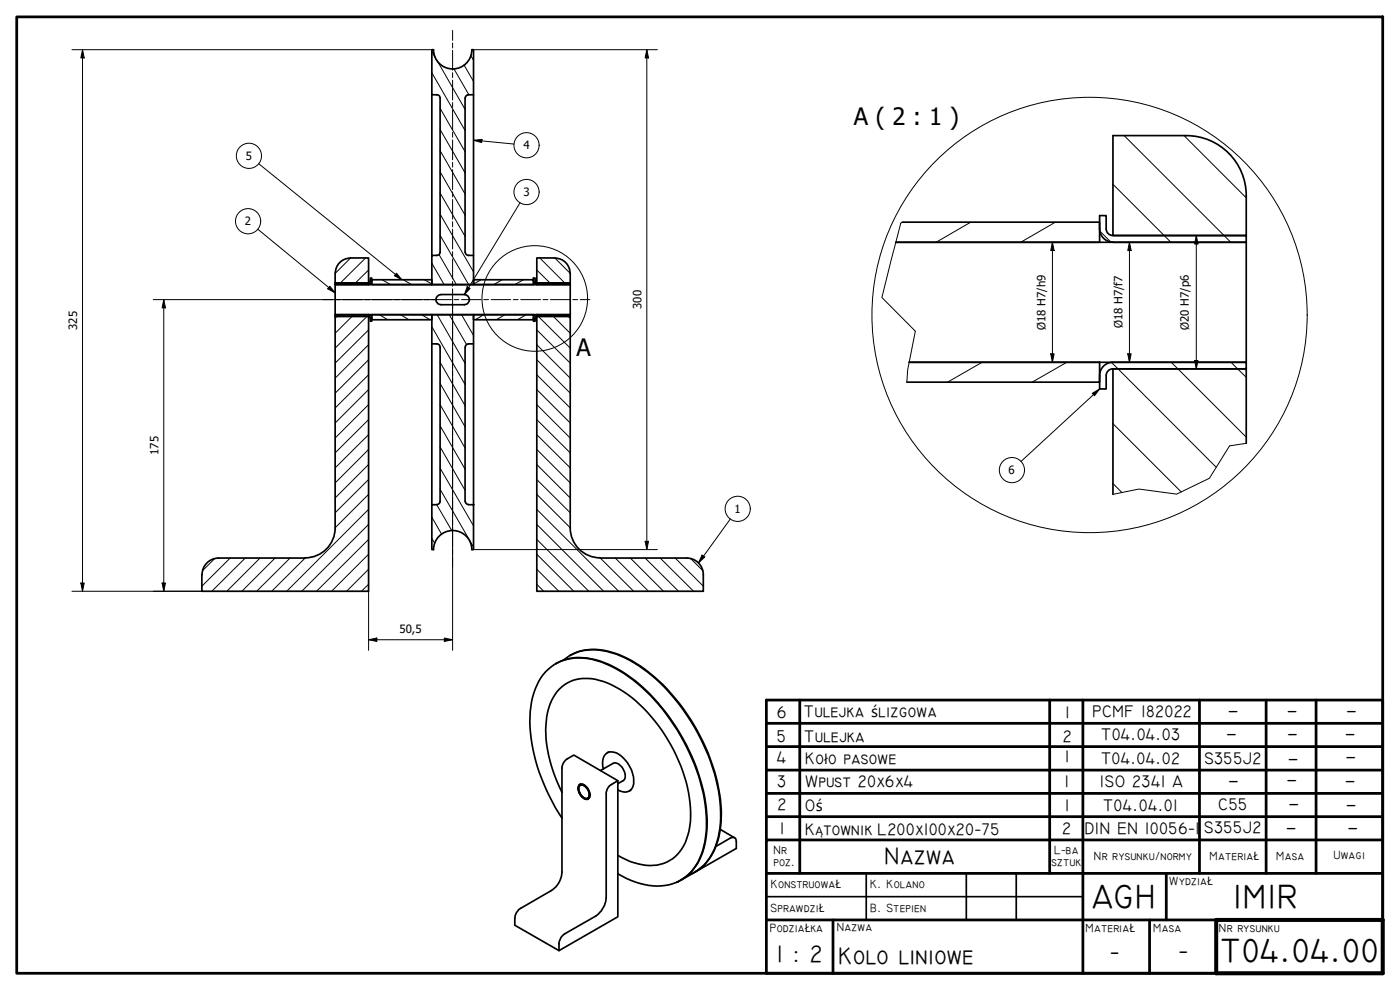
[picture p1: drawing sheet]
<svg xmlns="http://www.w3.org/2000/svg" width="420mm" height="297mm" viewBox="0 0 420 297" stroke-linecap="round" stroke-linejoin="round" font-family="sans-serif">
<!-- layer: Kreskowanie (ISO) -->
<g fill="none" stroke="#000" stroke-width=".3">
<path d="M129.6 15.5l1.1 1.9M131.1 18.1l8.5 14.7M139.3 19.5l2.8 4.9M141.3 16.7l.8 1.4M129.6 28.2l.1 .2M129.6 21.8l10 17.4M132.1 38.8l7.5 13.1M132.1 32.5l7.5 13M136.2 20.6l4.5 7.8M132.1 57.9l7.5 13M132.1 51.5l7.5 13.1M132.1 45.2l7.5 13"/>
<path d="M334 55.3l17.4 17.4M337.4 40.7l32 32M355.3 40.7l18.7 18.7M105.2 77.4l-4.6 4.6M109.7 77.4l-8 8M129.6 79l3.7 6.4M131.8 76.4l5.2 9M132.1 70.6l8.6 14.8M132.1 64.2l10 17.4M162 77.4l8 8M166.5 77.4l4.6 4.6M291.3 66.7l-10.4 6"/>
<path d="M316.7 66.7l-10.4 6M330.1 69.3l3.2 3.3M101.7 94.4l-1.1 1.1M106.2 94.4l-5.6 5.6M110.6 94.4l-10 10M110.6 81l-4.4 4.4M110.6 99l-10 10M111.6 84.5l-.9 .9M113.8 94.4l2.6 1.5M114.6 83.9l2.6 1.5M120.1 94.4l2.6 1.5M121 83.9l2.6 1.5"/>
<path d="M126.5 94.4l2.6 1.5M127.3 83.9l2.3 1.3M129.6 85.3l.1 .1M129.6 98l10 17.4M131.2 94.4l8.4 14.6M134.8 94.4l5.2 9M138.5 94.4l3.6 6.2M144.4 83.9l-2.3 1.3M145.2 94.4l-2.6 1.5M150.7 83.9l-2.6 1.5M151.6 94.4l-2.6 1.5M157.1 83.9l-2.6 1.5"/>
<path d="M157.9 94.4l-2.6 1.5M160.1 84.5l.9 .9M161 94.4l10.1 10M161.1 81l4.4 4.4M161.1 99l10 10M165.5 94.4l5.6 5.6M170.1 94.4l1 1.1M110.6 116.9l-10 10M110.6 112.4l-10 10M110.6 107.9l-10 10.1M110.6 103.4l-10 10.1M132.1 115l7.5 13.1"/>
<path d="M132.1 108.7l7.5 13M161.1 116.9l10 10M161.1 112.4l10 10M161.1 107.9l10 10.1M161.1 103.4l10 10.1M294.8 108.7l-10.4 6M320.2 108.7l-10.4 6M333.6 108.8l31.4 31.4M351.5 108.7l22.5 22.5M369.4 108.7l4.6 4.5M110.6 139.4l-10 10M110.6 134.9l-10 10"/>
<path d="M110.6 130.4l-10 10M110.6 125.9l-10 10M110.6 121.4l-10 10M132.1 134.1l7.5 13M132.1 127.7l7.5 13.1M132.1 121.4l7.5 13M161.1 139.4l10 10M161.1 134.9l10 10M161.1 130.4l10 10M161.1 125.9l10 10M161.1 121.4l10 10M334 127.1l20.5 20.5"/>
<path d="M110.6 157.3l-20 20.1M110.6 152.8l-24.6 24.6M110.6 148.3l-10 10.1M110.6 143.9l-10 9.9M129.6 155.2l2.9 5.1M131.1 151.4l4.5 7.8M132.1 146.8l10 17.3M132.1 140.4l10 17.4M142.1 151.4h.1M161.1 157.3l20.1 20.1M161.1 152.8l24.6 24.6M161.1 148.3l10 10.1"/>
<path d="M161.1 143.9l10 9.9M334 145.1l2.7 2.7M64.5 167.6l-3.7 3.6M69.1 167.4l-8.5 8.5M73.6 167.4l-10 10M78 167.4l-9.9 10M82.5 167.4l-9.9 10M87.1 167.4l-10.1 10M91.6 167.4l-10.1 10M110.6 175.3l-2.1 2.1M110.6 170.8l-6.6 6.6M110.6 166.3l-11.1 11.1"/>
<path d="M110.6 161.8l-15.6 15.6M129.6 161.5l.9 1.6M161.1 175.3l2.1 2.1M161.1 170.8l6.6 6.6M161.1 166.3l11.1 11.1M161.1 161.8l15.6 15.6M180.1 167.4l10.1 10M184.7 167.4l9.9 10M189.2 167.4l9.9 10M193.6 167.4l10 10M198.1 167.4l10.1 10M202.6 167.4l8.5 8.5"/>
<path d="M207.3 167.6l3.6 3.6"/>
</g>
<!-- layer: Widoczne (ISO) -->
<g fill="none" stroke="#000" stroke-width=".51">
<path d="M129.6 28.4v48.2M131.1 28.4a.98 .98 0 0 1 1 1v46.3M131.1 28.4h-1.5v-13.5h.5a5.7 5.7 0 0 0 5.8 5.8 5.7 5.7 0 0 0 5.7-5.8h.5v13.5h-1.5a.99 .99 0 0 0-1 1M139.6 29.4v46.3M142.1 28.4v48.2M334 40.7h22a18 18 0 0 1 18 18v12h-40zM132.1 75.6a.98 .98 0 0 1-1 1M139.6 75.6a.99 .99 0 0 0 1 1h1.5v8.8h-12.5v-8.8h1.5M166.6 77.5a4.5 4.5 0 0 1 4.5 4.4M166.6 77.4h-5.5v7.5M270.8 66.7h59.2v6h-61.1h105.1M330 68.7v-4h2v4"/>
<path d="M330 68.7a4 4 0 0 0 4 3.9M332 68.7a2 2 0 0 0 2 2M334 70.7h39.6l.4 .2v1.6l-.2 .2h-39.8M374 72.5v36.2M374 70.7v.2M100.6 84.9h10v-7.5h-5.5a4.6 4.6 0 0 0-4.5 4.5v3M100.6 85.3v.1M100.6 94.4v.1M100.6 94.9h.1M110.6 94.9l.5 .5M110.6 94.9h-10v-.5h10a.98 .98 0 0 1 1 1M110.6 94.9h-10v63.5a9 9 0 0 1-9 9"/>
<path d="M110.6 94.9v82.5h-50v-5M111.1 84.4l-.5 .5h-10v.5h10a.99 .99 0 0 0 1-1v-1h-.5v1M111.1 95.4v1h.5v-1M111.6 94.4h18v1.5h-18zM111.6 83.9h18v1.5h-18zM131.3 88.8l1-.4h7.1a1.53 1.53 0 0 1 1.4 1.5 1.53 1.53 0 0 1-1.4 1.5h-7.1a1.5 1.5 0 0 1-1.4-.9 1.5 1.5 0 0 1 .4-1.7zM142.1 94.4h18v1.5h-18zM142.1 83.9h18v1.5h-18zM160.1 95.4v1h.5v-1M160.6 84.4v-1h-.5v1a1.11 1.11 0 0 0 1 1M160.7 84.4l.4 .5M161.1 94.4l10 .1-.1 .4h-9.9"/>
<path d="M161.1 84.9h10v.5h-10M161.1 94.4a.98 .98 0 0 0-1 1M161.1 94.9l-.4 .5M171.1 81.9v3h-10M171.1 94.9h-10v82.5h50v-5a5 5 0 0 0-5-5h-26M171.1 94.9v63.5a9 9 0 0 0 9 9M171.1 85.4h-70.5v9h70.5M171.1 84.9h.1M171.1 85.3v9.2M129.6 103.2v48.2M131.1 103.2a.98 .98 0 0 1 1 1M131.1 103.2h-1.5v-8.8h12.5v8.8h-1.5a.98 .98 0 0 0-1 1"/>
<path d="M132.1 104.2v46.2M139.6 104.2v46.2M142.1 103.2v48.2M272.9 108.7h101.1M330 108.7v6h-57.8M334 108.7a4 4 0 0 0-4 4v4h2v-4a2 2 0 0 1 2-2M334 108.7h39.8l.2 .2v1.6l-.4 .2h-39.6M334 110.7h40v22.3M334 110.7v37.6M374 108.7v.2M374 110.5v.2M132.1 150.4a.98 .98 0 0 1-1 1"/>
<path d="M139.6 150.4a1.11 1.11 0 0 0 1 1h1.5v13.5h-.5a5.7 5.7 0 0 0-5.7-5.7 5.7 5.7 0 0 0-5.8 5.7h-.5v-13.5h1.5M65.6 167.4h26M65.6 167.4a5 5 0 0 0-5 5M166.8 199.1a15.8 15.8 0 0 1 13.2-.8 44.1 44.1 0 0 1 20.8 16.8 56.1 56.1 0 0 1 11.4 32.2 20.7 20.7 0 0 1-5.1 14.6l-2.8 2.2M169.1 198a14.6 14.6 0 0 1 14.5-2.1 41.2 41.2 0 0 1 18.4 13.2 60.1 60.1 0 0 1 14.2 33.1 23.5 23.5 0 0 1-4.4 16.7l-1.6 1.6a10.6 10.6 0 0 1-3.8 2.1M171 196.7a16.3 16.3 0 0 1 14.5-.4 47.4 47.4 0 0 1 20.6 17.9 56.4 56.4 0 0 1 10.4 30.6 21.5 21.5 0 0 1-5.1 14.7l-2.9 2.2M168.7 237.7a37.9 37.9 0 0 1-4.4-24 11.7 11.7 0 0 1 11-10.1 22.6 22.6 0 0 1 14.4 5.7 49.7 49.7 0 0 1 17.5 33 18.1 18.1 0 0 1-4.6 14.7 12.1 12.1 0 0 1-12.2 1.9l-1.3-.4-3.7-1.8M173.7 235.6h.1M173.8 235.6a2.12 2.12 0 0 1 2.9 1.7 1.57 1.57 0 0 1-.7 2.5 3.3 3.3 0 0 1-2.2-4.2zM173.8 235.6a1.67 1.67 0 0 1 2.5 .8 2.49 2.49 0 0 1 .2 3.3 2.69 2.69 0 0 1-2.8-2.3l-.2-.9zM173.9 235.8a1.51 1.51 0 0 1 2.3 .8 2.06 2.06 0 0 1 0 3 2.86 2.86 0 0 1-2.3-3.8zM174.1 235.4l.1 .2z"/>
<path d="M174.1 235.4l-.3 .2M174.1 235.6a2.72 2.72 0 0 0 1.1 3.8 1.2 1.2 0 0 0 1.6-.3 1.2 1.2 0 0 0-.1-1.6 2.5 2.5 0 0 0-2.5-1.9M174.2 235.6l1.1 .1M176.5 239.7l-.4 .1M176.9 238.5l-.5 1M180.2 231.2l3.8-2.2a2.84 2.84 0 0 1 3.3 2.3 2.34 2.34 0 0 1-.3 2.9l-1.6 .9M181.1 230.7a3.7 3.7 0 0 1 1.9-5.1 7.1 7.1 0 0 1 6.1 4.6 6.8 6.8 0 0 1 .5 6.5 2.95 2.95 0 0 1-4.2 .3M182.8 225.6l-.6 .3M185.4 234.2l-13.2-7.6-2 1.1a3.5 3.5 0 0 0-1.5 2.7v31.3a7 7 0 0 1-3.2 5.5l-9.2 5.3a3.6 3.6 0 0 0-1.8 3.1v2l13.3 7.6 17.6-10.1v-40.9l-1.9 1.2a3.2 3.2 0 0 0-1.6 2.7v31.3a7.5 7.5 0 0 1-3.1 5.5l-9.3 5.2a3.9 3.9 0 0 0-1.7 3.1v2M189.4 237l-.6 .3M168.7 245.5a53.4 53.4 0 0 1-9.6-32 18.5 18.5 0 0 1 6.3-13.4 15.5 15.5 0 0 1 15.1-1.5 46.5 46.5 0 0 1 21.7 18.9 53.7 53.7 0 0 1 9.8 32 19.1 19.1 0 0 1-6.2 13.6 15.4 15.4 0 0 1-14.9 1.6l-2.7-1.1-2.8-1.4M214.8 254l4.4-2.6a1.11 1.11 0 0 1 1.3 0 1.11 1.11 0 0 1 .5 1.1v2.1l-17.7 10"/>
<path d="M216.2 248.8l4.3 2.6M203.1 264.7h.2"/>
</g>
<g fill="#000">
<circle cx="174.1" cy="235.4" r=".25"/>
<circle cx="174.2" cy="235.6" r=".25"/>
<circle cx="176.4" cy="239.5" r=".25"/>
</g>
<!-- layer: Linia przerwania (ISO) -->
<path d="M270.8 66.7l-.5 .3-5.6 22.3 10 10.1-2.3 11.5-.2 3.8M374 133l-5 .8-6 9.7-9.9 4.8-11.3-1.6-7.8 1.6" fill="none" stroke="#000" stroke-width=".3"/>
<!-- layer: Obramowanie detalu (ISO) -->
<circle cx="160.5" cy="89.6" r="15.8" fill="none" stroke="#000" stroke-width=".3"/>
<!-- layer: Obramowanie (ISO) -->
<path d="M5 5.1h410v286.9h-410z" fill="none" stroke="#000" stroke-width=".83"/>
<g fill="none" stroke="#000" stroke-width=".83">
<path d="M230 217h185M240 210v52.1M315 210v52.1M325 210v82M360 210v52.1M380 210v52.1M395 210v52.1M230 224h185M230 231.1h185M230 238h185M230 252v-42h185v52.1M230 245h185"/>
<path d="M415 252h-185v10.1M230 262.1h185v13.9M230 262.1v29.9h135M230 276h135M250 276v16M345 276v16M350 262.1v13.9"/>
</g>
<path d="M230 269h95M260 262.1v13.9M290 262.1v13.9M305 262.1v13.9" fill="none" stroke="#000" stroke-width=".51"/>
<path d="M365 276h50v16h-50z" fill="none" stroke="#000" stroke-width="1.2"/>
<!-- layer: Geometria szkicu (ISO) -->
<g fill="none" stroke="#000" stroke-width=".3">
<path d="M135.8 9.1v3M135.8 12.9v1.5M135.8 15.1v6M135.8 21.8v1.5M135.8 24.1v5.9M135.8 30.8v1.4M135.8 33v6M135.8 39.7v1.5M135.8 42v5.9M135.8 48.7v1.5M135.8 50.9v6M135.8 57.6v1.5"/>
<path d="M135.8 59.9v5.9M135.8 66.5v1.6M135.8 68.8v5.9M135.8 75.5v1.4M135.8 77.7v6M96.9 89.9h3M100.6 89.9h1.5M102.9 89.9h5.9M109.5 89.9h1.5M111.8 89.9h5.9M118.4 89.9h1.6M120.6 89.9h6"/>
<path d="M127.3 89.9h1.5M129.5 89.9h6M135.8 84.4v1.5M135.8 86.7v5.9M135.8 93.4v1.5M135.8 95.6v6M136.3 89.9h1.4M138.5 89.9h5.9M145.2 89.9h1.4M147.4 89.9h5.9M154.1 89.9h1.4M156.3 89.9h5.9"/>
<path d="M162.9 89.9h1.6M165.2 89.9h5.9M171.9 89.9h1.5M174.1 89.9h2.9M135.8 102.3v1.5M135.8 104.6v5.9M135.8 111.2v1.6M135.8 113.5v5.9M135.8 120.2v1.5M135.8 122.4v6M135.8 129.1v1.6M135.8 131.4v5.9"/>
<path d="M135.8 138.1v1.5M135.8 140.3v6M135.8 147.1v1.4M135.8 149.3v5.9M135.8 156v1.5M135.8 158.2v6M135.8 164.9v1.5M135.8 167.2v3"/>
<circle cx="327" cy="94.5" r="65.3"/>
</g>
<!-- layer: Wymiar (ISO) -->
<g fill="none" stroke="#000" stroke-width=".3">
<path d="M21.6 14.9h108M24.8 14.9l.5 2.5h-1zM24.8 14.9v162.5M142.1 14.9h55.2M194.1 14.9l.5 2.5h-1zM194.1 14.9v150M315.8 72.7l.6 2.5h-1.1zM315.8 72.7v36M339 72.7l.5 2.5h-1zM339 72.7v36M359 70.7l.5 2.5h-1zM359 70.7v40"/>
<path d="M46 89.9h84.9M49.1 89.9l.6 2.5h-1.1zM49.1 89.9v87.5M135.8 91.4v103.7M315.3 106.2h1.1l-.6 2.5zM338.5 106.2h1l-.5 2.5zM358.5 108.2h1l-.5 2.5zM21.6 177.4h39M24.3 174.9h1l-.5 2.5zM48.6 174.9h1.1l-.6 2.5zM110.6 177.4v17.7M142.1 164.9h55.2"/>
<path d="M193.6 162.4h1l-.5 2.5zM110.6 191.9l2.5-.5v1.1zM110.6 191.9h25.2M133.3 191.4l2.5 .5-2.5 .6z"/>
</g>
<g fill="#000">
<path d="M24.8 14.9l.5 2.5h-1zM194.1 14.9l.5 2.5h-1zM315.8 72.7l.6 2.5h-1.1zM339 72.7l.5 2.5h-1zM359 70.7l.5 2.5h-1zM49.1 89.9l.6 2.5h-1.1zM315.3 106.2h1.1l-.6 2.5zM338.5 106.2h1l-.5 2.5zM358.5 108.2h1l-.5 2.5zM24.3 174.9h1l-.5 2.5zM48.6 174.9h1.1l-.6 2.5zM193.6 162.4h1l-.5 2.5z"/>
<path d="M110.6 191.9l2.5-.5v1.1zM133.3 191.4l2.5 .5-2.5 .6z"/>
</g>
<!-- layer: Symbol (ISO) -->
<g fill="none" stroke="#000" stroke-width=".3">
<path d="M77.7 49.1l42.9 34.8M142.1 42.1l2.6-.3-.2 1zM142.1 42.1l12.2 1.1M77.3 68.8l23.3 19.1M156.1 60.8l-16.7 27.6M99 85.9l1.6 2-2.2-1.2zM119 82l1.6 1.9-2.2-1.2zM140.2 86l.9 .5-1.7 1.9zM327.8 118l2.2-1.3-1.5 2zM330 116.7l-23.6 21.8M219.2 155.7l-9.6 13.2M210.7 166.5l.8 .6-1.9 1.8z"/>
<circle cx="74.7" cy="46.8" r="3.8"/>
<circle cx="158" cy="57.6" r="3.8"/>
<circle cx="158" cy="43.6" r="3.8"/>
<circle cx="74.5" cy="66.4" r="3.8"/>
<circle cx="221.4" cy="152.7" r="3.8"/>
<circle cx="303.7" cy="141.1" r="3.8"/>
</g>
<path d="M142.1 42.1l2.6-.3-.2 1zM99 85.9l1.6 2-2.2-1.2zM119 82l1.6 1.9-2.2-1.2zM140.2 86l.9 .5-1.7 1.9zM327.8 118l2.2-1.3-1.5 2zM210.7 166.5l.8 .6-1.9 1.8z" fill="#000"/>
<g font-size="10.2">
<text x="327.7" y="272.5">AGH</text>
<text x="370.1" y="272.3">IMIR</text>
<text x="366.3" y="288.7">T04.04.00</text>
</g>
<g font-size="7.2">
<text x="256.2" y="37.5">A ( 2 : 1 )</text>
<text x="173" y="106.9">A</text>
<text x="265.5" y="259.2">Nazwa</text>
<text x="333.1" y="287.9">-</text>
<text x="353.7" y="287.8">-</text>
<text x="233" y="288.5">1 : 2</text>
<text x="251.7" y="289.2">Kolo liniowe</text>
</g>
<g font-size="5.1">
<text x="233.1" y="215.3">6</text>
<text x="241.2" y="215.1">Tulejka ślizgowa</text>
<text x="319.7" y="215.4">1</text>
<text x="327.9" y="215">PCMF 182022</text>
<text x="368.7" y="213.6">_</text>
<text x="386.4" y="213.7">_</text>
<text x="404.2" y="213.5">_</text>
<text x="368.2" y="220.6">_</text>
<text x="386.5" y="220.5">_</text>
<text x="403.8" y="220.6">_</text>
<text x="233.1" y="222.5">5</text>
<text x="241.4" y="222.5">Tulejka</text>
<text x="319" y="222.5">2</text>
<text x="330.5" y="222">T04.04.03</text>
<text x="404" y="227.6">_</text>
<text x="233.2" y="229">4</text>
<text x="241.7" y="229.2">Ko o pasowe</text>
<text x="319.5" y="228.7">1</text>
<text x="330.5" y="229.1">T04.04.02</text>
<text x="361.4" y="229.2">S355J2</text>
<text x="386.7" y="228">_</text>
<text x="233.2" y="236.1">3</text>
<text x="241.6" y="236.1">Wpust 20x6x4</text>
<text x="319.5" y="236.3">1</text>
<text x="330.1" y="236">ISO 2341 A</text>
<text x="368.8" y="234.5">_</text>
<text x="386.3" y="234.4">_</text>
<text x="403.8" y="234.7">_</text>
<text x="233.3" y="243.1">2</text>
<text x="241.6" y="243.3">Oś</text>
<text x="319.5" y="243.3">1</text>
<text x="331" y="243.4">T04.04.01</text>
<text x="365.6" y="243.1">C55</text>
<text x="386.9" y="241.6">_</text>
<text x="404.1" y="241.8">_</text>
<text x="234" y="250.2">1</text>
<text x="241.6" y="250.4">K townik L200x100x20-75</text>
<text x="318.8" y="250.2">2</text>
<text x="325.6" y="250.1">DIN EN 10056-1</text>
<text x="361.4" y="250">S355J2</text>
<text x="386.1" y="248.8">_</text>
<text x="404.6" y="248.7">_</text>
</g>
<text font-size="4.3" x="247.3" y="229.2">ł</text>
<g font-size="3.6">
<text x="244.7" y="250.4">Ą</text>
<text x="232.2" y="256.3">Nr</text>
<text x="316.4" y="256.3">L-ba</text>
<text x="363" y="258">MateriaŁ</text>
<text x="400.2" y="257.9">Uwagi</text>
<text x="232.2" y="259.9">poz.</text>
<text x="315.6" y="260">sztuk</text>
<text x="328.3" y="258.2">Nr rysunku/normy</text>
<text x="383" y="258">Masa</text>
<text x="231.3" y="266.4">KonstruowaŁ</text>
<text x="261.1" y="266.4">K. Kolano</text>
<text x="350.9" y="265.6">WydziaŁ</text>
<text x="231.3" y="273.7">SprawdziŁ</text>
<text x="261.2" y="273.6">B. Stepien</text>
<text x="231.1" y="279.7">PodziaŁka</text>
<text x="251.1" y="279.4">Nazwa</text>
<text x="325.8" y="279.5">MateriaŁ</text>
<text x="346.1" y="279.6">Masa</text>
<text x="365.8" y="279.6">Nr rysunku</text>
</g>
<g font-size="3.4">
<text x="157.1" y="44.8">4</text>
<text x="73.8" y="48.1">5</text>
<text x="157.1" y="58.9">3</text>
<text x="73.5" y="67.6">2</text>
<text x="192.5" y="92.7" transform="rotate(-90 192.5 92.7)">300</text>
<text x="23.2" y="99" transform="rotate(-90 23.2 99)">325</text>
<text x="313.8" y="99" transform="rotate(-90 313.8 99)">Ø18 H7/h9</text>
<text x="336.9" y="98.5" transform="rotate(-90 336.9 98.5)">Ø18 H7/f7</text>
<text x="356.8" y="99" transform="rotate(-90 356.8 99)">Ø20 H7/p6</text>
<text x="47.6" y="136.4" transform="rotate(-90 47.6 136.4)">175</text>
<text x="302.7" y="142.3">6</text>
<text x="220.5" y="154">1</text>
<text x="119.9" y="189.8">50,5</text>
</g>
</svg>
